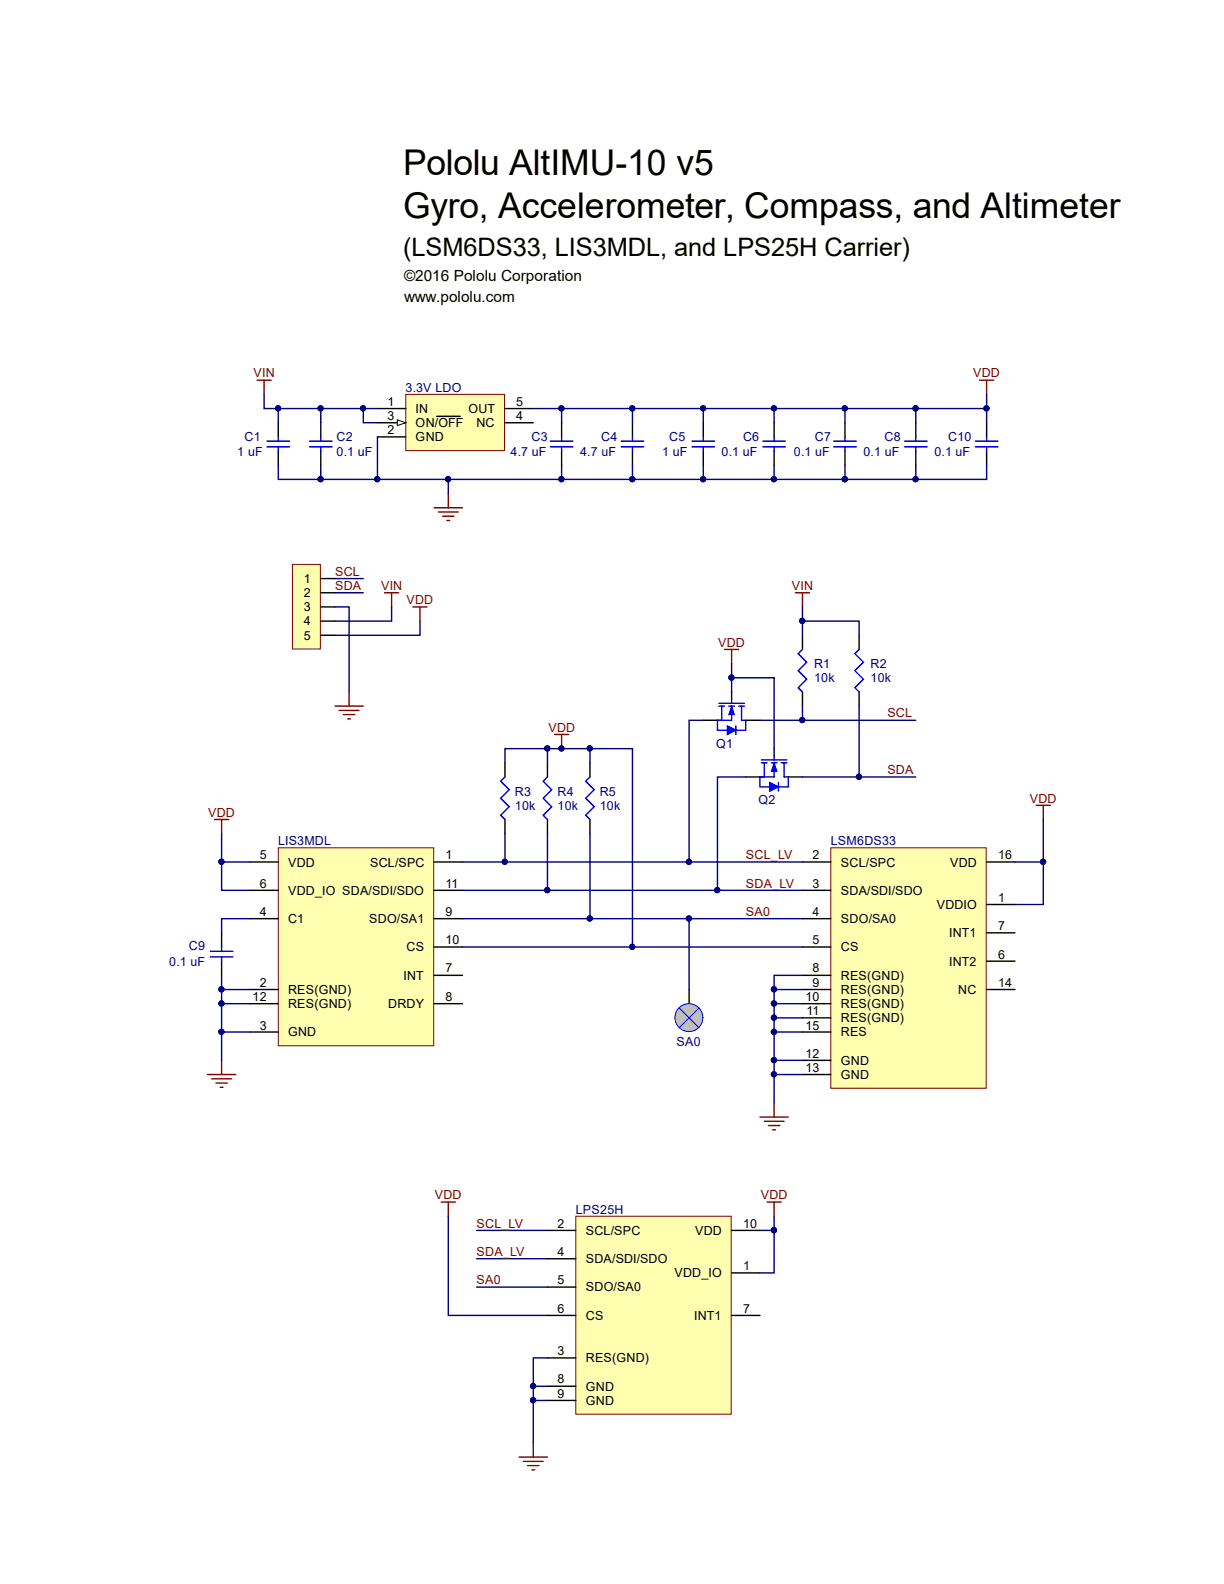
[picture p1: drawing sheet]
<svg xmlns="http://www.w3.org/2000/svg" width="216mm" height="279mm" viewBox="0 0 216 279" stroke-linecap="round" stroke-linejoin="round" font-family="sans-serif">
<path d="M146.5 149.5h27.5v42.5h-27.5z" fill="#ffffb0" stroke="#800000" stroke-width=".18"/>
<g fill="none" stroke="#000" stroke-width=".25">
<path d="M141.5 112.1v2.5M151.5 112.1v2.5M89.1 134.5v2.5M96.6 134.5v2.5M104.1 134.5v2.5M129.1 122.1v1.2M141.5 122.1v2.5M151.5 122.1v2.5M89.1 144.5v2.5M96.6 144.5v2.5M104.1 144.5v2.5M141.5 152h5"/>
<path d="M141.5 157h5M174 159.5h5M174 152h5M141.5 162h5M141.5 167h5M141.5 172h5M141.5 174.5h5M141.5 177h5M141.5 179.5h5M174 169.5h5M174 164.5h5M174 174.5h5"/>
<path d="M141.5 187h5M141.5 189.5h5M141.5 182h5"/>
</g>
<path d="M140.3 104.6h2.5M141.5 104.6v2.5M97.8 129.6h2.5M99.1 129.6v2.5M182.8 142h2.5M184 142v2.5M134 197h5M134.8 197.8h3.5M135.5 198.5h2M136.3 199.3h.5M136.5 194.5v2.5" fill="none" stroke="#800000" stroke-width=".25"/>
<circle cx="99" cy="132" r=".46" fill="#000080" stroke="#000080" stroke-width=".18"/>
<g fill="none" stroke="#00f" stroke-width=".25">
<path d="M141.5 114.6l-.7 .7 1.5 1.5-1.5 1.5 1.5 1.5-1.5 1.5 .7 .8M151.5 114.6l-.7 .7 1.5 1.5-1.5 1.5 1.5 1.5-1.5 1.5 .7 .8M89.1 137l-.8 .8 1.5 1.5-1.5 1.5 1.5 1.5-1.5 1.5 .8 .7M96.6 137l-.8 .8 1.5 1.5-1.5 1.5 1.5 1.5-1.5 1.5 .8 .7M104.1 137l-.8 .8 1.5 1.5-1.5 1.5 1.5 1.5-1.5 1.5 .8 .7M126.8 124.1h4.5M126.8 124.6h1M127.3 124.6v2.5M128.6 124.6h1M129.1 123.3v.8M129.1 124.6v2.5M130.3 124.6h1"/>
<path d="M130.8 124.6v2.5h.7"/>
</g>
<path d="M129.1 124.6l.5 1.5h-1z" fill="#00f"/>
<path d="M129.1 124.6l.5 1.5h-1z" fill="none" stroke="#00f" stroke-width=".18"/>
<path d="M126.6 127.1h2.5" fill="none" stroke="#00f" stroke-width=".25"/>
<path d="M128.3 128.1l1.5 .7-1.5 .8z" fill="#00f"/>
<path d="M126.6 127.1v1.7h1.7M128.3 128.1l1.5 .7-1.5 .8zM129.8 128.1v1.5M131.5 127.1v1.7h-1.7M134.3 134h4.5M134.3 134.5h1M134.8 134.5v2.5M136 134.5h1M136.5 133.3v.7M136.5 134.5v2.5M137.8 134.5h1M138.3 134.5v2.5h.7" fill="none" stroke="#00f" stroke-width=".25"/>
<path d="M124.1 127.1h2.5M131.5 127.1h2.5M136.5 132.1v1.2" fill="none" stroke="#000" stroke-width=".25"/>
<path d="M136.5 134.5l.5 1.5h-1z" fill="#00f"/>
<path d="M136.5 134.5l.5 1.5h-1z" fill="none" stroke="#00f" stroke-width=".18"/>
<path d="M134 137h2.5" fill="none" stroke="#00f" stroke-width=".25"/>
<path d="M135.8 138l1.5 .8-1.5 .7z" fill="#00f"/>
<path d="M134 137v1.8h1.8M135.8 138l1.5 .8-1.5 .7zM137.3 138v1.5M139 137v1.8h-1.7" fill="none" stroke="#00f" stroke-width=".25"/>
<path d="M131.5 137h2.5M139 137h2.5" fill="none" stroke="#000" stroke-width=".25"/>
<path d="M49.1 149.5h27.4v35h-27.4z" fill="#ffffb0" stroke="#800000" stroke-width=".18"/>
<g fill="none" stroke="#000" stroke-width=".25">
<path d="M44.1 157h5M44.1 152h5M76.6 157h5M76.6 152h5M39.1 164.5v2.5M39.1 169.5v2.5M44.1 162h5M44.1 174.5h5M44.1 177h5M76.6 162h5M76.6 167h5M76.6 172h5"/>
<path d="M76.6 177h5M44.1 182h5"/>
</g>
<path d="M37.1 167.8h4M37.1 168.8h4M39.1 167v.8M39.1 168.8v.7" fill="none" stroke="#00f" stroke-width=".25"/>
<path d="M37.8 144.5h2.5M39.1 144.5v2.5M36.6 189.5h5M37.3 190.3h3.5M38.1 191h2M38.8 191.8h.5M39.1 187v2.5" fill="none" stroke="#800000" stroke-width=".25"/>
<path d="M51.6 99.6h4.9v14.9h-4.9z" fill="#ffffb0" stroke="#800000" stroke-width=".18"/>
<path d="M56.6 102.1h2.5M56.6 104.6h2.5M56.6 109.6h2.5M56.6 107.1h2.5M56.6 112.1h2.5" fill="none" stroke="#000" stroke-width=".25"/>
<path d="M67.8 104.6h2.5M69.1 104.6v2.5M72.8 107.1h2.5M74.1 107.1v2.5M59.1 124.6h5M59.8 125.3h3.5M60.6 126.1h2M61.3 126.8h.5M61.6 122.1v2.5" fill="none" stroke="#800000" stroke-width=".25"/>
<path d="M71.6 69.6h17.4v9.9h-17.4z" fill="#ffffb0" stroke="#800000" stroke-width=".18"/>
<path d="M66.6 72.1h5M66.6 74.6h5" fill="none" stroke="#000" stroke-width=".25"/>
<path d="M70.1 74.1l1.5 .5-1.5 .5z" fill="#fff"/>
<path d="M70.1 74.1l1.5 .5-1.5 .5z" fill="none" stroke="#000" stroke-width=".18"/>
<g fill="none" stroke="#000" stroke-width=".25">
<path d="M49.1 74.6v2.5M49.1 79.6v2.5M56.6 74.6v2.5M56.6 79.6v2.5M66.6 77.1h5M77 73.4h4.2M89.1 72.1h5M89.1 74.6h5M99.1 74.6v2.5M99.1 79.6v2.5M111.6 74.6v2.5M111.6 79.6v2.5"/>
<path d="M124.1 74.6v2.5M124.1 79.6v2.5M136.5 74.6v2.5M136.5 79.6v2.5M149 74.6v2.5M149 79.6v2.5M161.5 74.6v2.5M161.5 79.6v2.5M174 74.6v2.5M174 79.6v2.5M121.6 174.5v2.5"/>
</g>
<g fill="none" stroke="#00f" stroke-width=".25">
<path d="M47.1 77.8h4M47.1 78.8h4M49.1 77.1v.7M49.1 78.8v.8M54.6 77.8h4M54.6 78.8h4M56.6 77.1v.7M56.6 78.8v.8M97.1 77.8h4M97.1 78.8h4M99.1 77.1v.7M99.1 78.8v.8"/>
<path d="M109.6 77.8h4M109.6 78.8h4M111.6 77.1v.7M111.6 78.8v.8M122.1 77.8h4M122.1 78.8h4M124.1 77.1v.7M124.1 78.8v.8M134.5 77.8h4M134.5 78.8h4M136.5 77.1v.7M136.5 78.8v.8"/>
<path d="M147 77.8h4M147 78.8h4M149 77.1v.7M149 78.8v.8M159.5 77.8h4M159.5 78.8h4M161.5 77.1v.7M161.5 78.8v.8M172 77.8h4M172 78.8h4M174 77.1v.7M174 78.8v.8"/>
</g>
<path d="M45.3 67.1h2.5M46.6 67.1v2.5M172.8 67.1h2.5M174 67.1v2.5M76.6 89.6h5M77.3 90.3h3.5M78.1 91.1h2M78.8 91.8h.5M79.1 87.1v2.5M127.8 114.6h2.5M129.1 114.6v2.5" fill="none" stroke="#800000" stroke-width=".25"/>
<g fill="none" stroke="#000080" stroke-width=".25">
<path d="M46.6 69.6v2.5h20M49.1 72.1v2.5M56.6 72.1v2.5M64.1 72.1v2.5h2.5M66.6 77.1v7.5M94.1 72.1h67.4M99.1 72.1v2.5M111.6 72.1v2.5M124.1 72.1v2.5M136.5 72.1v2.5M149 72.1v2.5M161.5 72.1h12.5v2.5"/>
<path d="M161.5 72.1v2.5M174 69.6v2.5M49.1 82.1v2.5h99.9M56.6 82.1v2.5M79.1 84.6v2.5M99.1 82.1v2.5M111.6 82.1v2.5M124.1 82.1v2.5M136.5 82.1v2.5M149 82.1v2.5M161.5 82.1v2.5M174 82.1v2.5h-25"/>
<path d="M59.1 107.1h2.5v15M59.1 102.1h5M59.1 104.6h5M69.1 107.1v2.5h-10M74.1 109.6v2.5h-15M129.1 117.1v5M129.1 119.6h7.4v12.5M141.5 107.1v2.5h10v2.5M141.5 109.6v2.5M89.1 134.5v-2.4h15v2.4M96.6 132.1v2.4M104.1 132.1h7.5v34.9"/>
<path d="M124.1 127.1h-2.5v24.9M131.5 137h-4.9v20M141.5 124.6v2.5h-7.5M141.5 127.1h20M151.5 124.6v12.4h-10M151.5 137h10M39.1 147v5h5M39.1 152v5h5M89.1 147v5M96.6 147v10M104.1 147v15M184 144.5v7.5h-5"/>
<path d="M184 152v7.5h-5M39.1 172v15M39.1 174.5h5M39.1 177h5M44.1 162h-5v2.5M81.6 167h59.9M141.5 179.5h-5v2.5M141.5 177h-5v2.5M141.5 174.5h-5v2.5M141.5 172h-5v2.5M39.1 182h5M141.5 189.5h-5v5"/>
<path d="M141.5 187h-5v2.5M141.5 182h-5v5"/>
</g>
<g fill="#000080" stroke="#000080" stroke-width=".18">
<circle cx="184" cy="152" r=".46"/>
<circle cx="111.5" cy="167" r=".46"/>
<circle cx="136.5" cy="189.5" r=".46"/>
<circle cx="136.5" cy="187" r=".46"/>
<circle cx="136.5" cy="182" r=".46"/>
<circle cx="136.5" cy="179.5" r=".46"/>
<circle cx="136.5" cy="177" r=".46"/>
<circle cx="136.5" cy="174.5" r=".46"/>
<circle cx="96.5" cy="157" r=".46"/>
<circle cx="96.5" cy="132" r=".46"/>
<circle cx="89" cy="152" r=".46"/>
<circle cx="141.5" cy="109.5" r=".46"/>
<circle cx="39.1" cy="182" r=".46"/>
<circle cx="39.1" cy="152" r=".46"/>
<circle cx="39.1" cy="174.5" r=".46"/>
<circle cx="39.1" cy="177" r=".46"/>
<circle cx="49" cy="72" r=".46"/>
<circle cx="56.5" cy="72" r=".46"/>
<circle cx="64" cy="72" r=".46"/>
<circle cx="79" cy="84.5" r=".46"/>
<circle cx="56.5" cy="84.5" r=".46"/>
<circle cx="99" cy="84.5" r=".46"/>
<circle cx="111.5" cy="84.5" r=".46"/>
<circle cx="111.5" cy="72" r=".46"/>
<circle cx="136.5" cy="72" r=".46"/>
<circle cx="99" cy="72" r=".46"/>
<circle cx="66.5" cy="84.5" r=".46"/>
<circle cx="124" cy="72" r=".46"/>
<circle cx="124" cy="84.5" r=".46"/>
<circle cx="136.5" cy="84.5" r=".46"/>
<circle cx="149" cy="84.5" r=".46"/>
<circle cx="149" cy="72" r=".46"/>
<circle cx="104" cy="162" r=".46"/>
<circle cx="104" cy="132" r=".46"/>
<circle cx="99" cy="132" r=".46"/>
<circle cx="126.5" cy="157" r=".46"/>
<circle cx="121.5" cy="152" r=".46"/>
<circle cx="141.5" cy="127" r=".46"/>
<circle cx="151.5" cy="137" r=".46"/>
<circle cx="129" cy="119.5" r=".46"/>
<circle cx="161.5" cy="84.5" r=".46"/>
<circle cx="161.5" cy="72" r=".46"/>
<circle cx="174" cy="72" r=".46"/>
</g>
<circle cx="121.5" cy="179.5" r="2.46" fill="#c0c0c0" stroke="#00f" stroke-width=".18"/>
<path d="M119.8 177.8l3.5 3.5M123.3 177.8l-3.5 3.5" fill="none" stroke="#00f" stroke-width=".18"/>
<path d="M81.6 152h59.9M81.6 157h59.9M81.6 162h59.9M121.6 162v12.5M79.1 214.5v17.5h17.5M84.1 217h12.5M136.5 214.5v2.5h-2.5M84.1 222h12.5M84.1 227h12.5M96.6 239.5h-2.5v15M94.1 244.5h2.5M94.1 247h2.5" fill="none" stroke="#000080" stroke-width=".25"/>
<g fill="#000080" stroke="#000080" stroke-width=".18">
<circle cx="121.5" cy="162" r=".46"/>
<circle cx="89" cy="152" r=".46"/>
<circle cx="121.5" cy="152" r=".46"/>
<circle cx="96.5" cy="157" r=".46"/>
<circle cx="126.5" cy="157" r=".46"/>
<circle cx="104" cy="162" r=".46"/>
<circle cx="94" cy="244.5" r=".46"/>
<circle cx="94" cy="247" r=".46"/>
<circle cx="136.5" cy="217" r=".46"/>
</g>
<path d="M77.8 212h2.5M79.1 212v2.5M135.3 212h2.5M136.5 212v2.5M91.6 257h5M92.3 257.8h3.5M93.1 258.5h2M93.8 259.3h.5M94.1 254.5v2.5" fill="none" stroke="#800000" stroke-width=".25"/>
<path d="M101.6 214.5h27.4v34.9h-27.4z" fill="#ffffb0" stroke="#800000" stroke-width=".18"/>
<path d="M96.6 217h5M129.1 217h4.9M96.6 222h5M96.6 227h5M96.6 232h5M96.6 239.5h5M129.1 224.5h4.9M129.1 232h4.9M96.6 244.5h5M96.6 247h5" fill="none" stroke="#000" stroke-width=".25"/>
<path d="M136.5 217v7.5h-2.5" fill="none" stroke="#000080" stroke-width=".25"/>
<circle cx="136.5" cy="217" r=".46" fill="#000080" stroke="#000080" stroke-width=".18"/>
<g font-size="6.3">
<text x="71.1" y="31">Pololu AltIMU-10 v5</text>
<text x="71.1" y="38.5">Gyro, Accelerometer, Compass, and Altimeter</text>
</g>
<text font-size="4.5" x="71.1" y="45.1">(LSM6DS33, LIS3MDL, and LPS25H Carrier)</text>
<g font-size="2.7">
<text x="71.3" y="49.5">©2016 Pololu Corporation</text>
<text x="71.3" y="53.3">www.pololu.com</text>
</g>
<g font-size="2.2" fill="#800000">
<text x="44.7" y="66.6">VIN</text>
<text x="171.7" y="66.6">VDD</text>
<text x="59.1" y="101.6">SCL</text>
<text x="59.1" y="104.1">SDA</text>
<text x="67.2" y="104.1">VIN</text>
<text x="71.7" y="106.6">VDD</text>
<text x="139.7" y="104.1">VIN</text>
<text x="126.7" y="114.1">VDD</text>
<text x="96.7" y="129.1">VDD</text>
<text x="156.5" y="126.5">SCL</text>
<text x="156.5" y="136.6">SDA</text>
<text x="181.6" y="141.6">VDD</text>
<text x="36.7" y="144">VDD</text>
<text x="131.6" y="151.6">SCL_LV</text>
<text x="131.6" y="161.6">SA0</text>
<text x="131.6" y="156.6">SDA_LV</text>
<text x="76.7" y="211.5">VDD</text>
<text x="134.2" y="211.5">VDD</text>
<text x="84.1" y="216.5">SCL_LV</text>
<text x="84.1" y="221.5">SDA_LV</text>
<text x="84.1" y="226.5">SA0</text>
</g>
<g font-size="2.2">
<text x="68.3" y="71.6">1</text>
<text x="91.1" y="71.6">5</text>
<text x="68.3" y="74.1">3</text>
<text x="68.3" y="76.5">2</text>
<text x="73.3" y="72.8">IN</text>
<text x="73.3" y="75.4">ON/OFF</text>
<text x="73.3" y="77.8">GND</text>
<text x="82.6" y="72.8">OUT</text>
<text x="84.1" y="75.4">NC</text>
<text x="91.1" y="74.1">4</text>
<text x="53.6" y="102.9">1</text>
<text x="53.6" y="105.3">2</text>
<text x="53.6" y="107.8">3</text>
<text x="53.6" y="110.3">4</text>
<text x="53.6" y="112.8">5</text>
<text x="45.8" y="151.6">5</text>
<text x="50.8" y="152.8">VDD</text>
<text x="65.3" y="152.8">SCL/SPC</text>
<text x="78.6" y="151.6">1</text>
<text x="143.3" y="151.6">2</text>
<text x="148.3" y="152.8">SCL/SPC</text>
<text x="167.6" y="152.8">VDD</text>
<text x="176.1" y="151.6">16</text>
<text x="45.8" y="156.6">6</text>
<text x="45.8" y="161.6">4</text>
<text x="50.8" y="157.8">VDD_IO SDA/SDI/SDO</text>
<text x="78.6" y="156.6">11</text>
<text x="78.6" y="161.6">9</text>
<text x="143.3" y="156.6">3</text>
<text x="143.3" y="161.6">4</text>
<text x="148.3" y="157.8">SDA/SDI/SDO</text>
<text x="165.2" y="160.3">VDDIO</text>
<text x="176.1" y="159.1">1</text>
<text x="50.8" y="162.8">C1</text>
<text x="65.1" y="162.8">SDO/SA1</text>
<text x="71.7" y="167.8">CS</text>
<text x="78.6" y="166.5">10</text>
<text x="143.3" y="166.5">5</text>
<text x="148.3" y="162.8">SDO/SA0</text>
<text x="148.3" y="167.8">CS</text>
<text x="167.4" y="165.3">INT1</text>
<text x="176.1" y="164.1">7</text>
<text x="71.2" y="172.8">INT</text>
<text x="78.6" y="171.5">7</text>
<text x="143.3" y="171.5">8</text>
<text x="148.3" y="172.8">RES(GND)</text>
<text x="167.4" y="170.4">INT2</text>
<text x="176.1" y="169.1">6</text>
<text x="44.6" y="176.5">12</text>
<text x="45.8" y="174.1">2</text>
<text x="50.8" y="175.3">RES(GND)</text>
<text x="50.8" y="177.8">RES(GND)</text>
<text x="68.5" y="177.8">DRDY</text>
<text x="78.6" y="176.5">8</text>
<text x="142.1" y="176.5">10</text>
<text x="142.2" y="179.1">11</text>
<text x="143.3" y="174.1">9</text>
<text x="148.3" y="175.3">RES(GND)</text>
<text x="148.3" y="177.8">RES(GND)</text>
<text x="169" y="175.3">NC</text>
<text x="176.1" y="174.1">14</text>
<text x="45.8" y="181.6">3</text>
<text x="50.8" y="182.8">GND</text>
<text x="142.1" y="181.6">15</text>
<text x="148.3" y="180.3">RES(GND)</text>
<text x="148.3" y="182.8">RES</text>
<text x="142.1" y="186.6">12</text>
<text x="142.1" y="189">13</text>
<text x="148.3" y="187.8">GND</text>
<text x="148.3" y="190.3">GND</text>
<text x="98.3" y="216.5">2</text>
<text x="98.3" y="221.5">4</text>
<text x="103.3" y="217.8">SCL/SPC</text>
<text x="122.6" y="217.8">VDD</text>
<text x="131.1" y="216.5">10</text>
<text x="98.3" y="226.5">5</text>
<text x="103.3" y="222.8">SDA/SDI/SDO</text>
<text x="103.3" y="227.8">SDO/SA0</text>
<text x="119" y="225.3">VDD_IO</text>
<text x="131.1" y="224.1">1</text>
<text x="98.3" y="231.6">6</text>
<text x="103.3" y="232.8">CS</text>
<text x="122.4" y="232.8">INT1</text>
<text x="131.1" y="231.6">7</text>
<text x="98.3" y="239">3</text>
<text x="98.3" y="244">8</text>
<text x="103.3" y="245.3">GND</text>
<text x="103.3" y="240.3">RES(GND)</text>
<text x="98.3" y="246.6">9</text>
<text x="103.3" y="247.8">GND</text>
</g>
<g font-size="2.2" fill="#000080">
<text x="71.5" y="69.1">3.3V LDO</text>
<text x="43.1" y="77.8">C1</text>
<text x="59.4" y="77.8">C2</text>
<text x="93.8" y="77.8">C3</text>
<text x="106" y="77.8">C4</text>
<text x="118" y="77.8">C5</text>
<text x="131.1" y="77.8">C6</text>
<text x="143.8" y="77.8">C7</text>
<text x="156" y="77.8">C8</text>
<text x="167.3" y="77.8">C10</text>
<text x="41.9" y="80.4">1 uF</text>
<text x="59.4" y="80.4">0.1 uF</text>
<text x="90.1" y="80.4">4.7 uF</text>
<text x="102.3" y="80.4">4.7 uF</text>
<text x="116.8" y="80.4">1 uF</text>
<text x="127.3" y="80.4">0.1 uF</text>
<text x="140" y="80.4">0.1 uF</text>
<text x="152.3" y="80.4">0.1 uF</text>
<text x="164.8" y="80.4">0.1 uF</text>
<text x="143.6" y="117.8">R1</text>
<text x="153.6" y="117.8">R2</text>
<text x="143.6" y="120.4">10k</text>
<text x="153.6" y="120.4">10k</text>
<text x="126.3" y="131.9">Q1</text>
<text x="90.8" y="142.9">10k</text>
<text x="90.8" y="140.3">R3</text>
<text x="98.3" y="142.9">10k</text>
<text x="98.3" y="140.3">R4</text>
<text x="105.8" y="142.9">10k</text>
<text x="105.8" y="140.3">R5</text>
<text x="133.8" y="141.8">Q2</text>
<text x="49" y="149">LIS3MDL</text>
<text x="146.5" y="149">LSM6DS33</text>
<text x="33.3" y="167.6">C9</text>
<text x="29.8" y="170.4">0.1 uF</text>
<text x="119.3" y="184.6">SA0</text>
<text x="101.6" y="214.1">LPS25H</text>
</g>
</svg>
